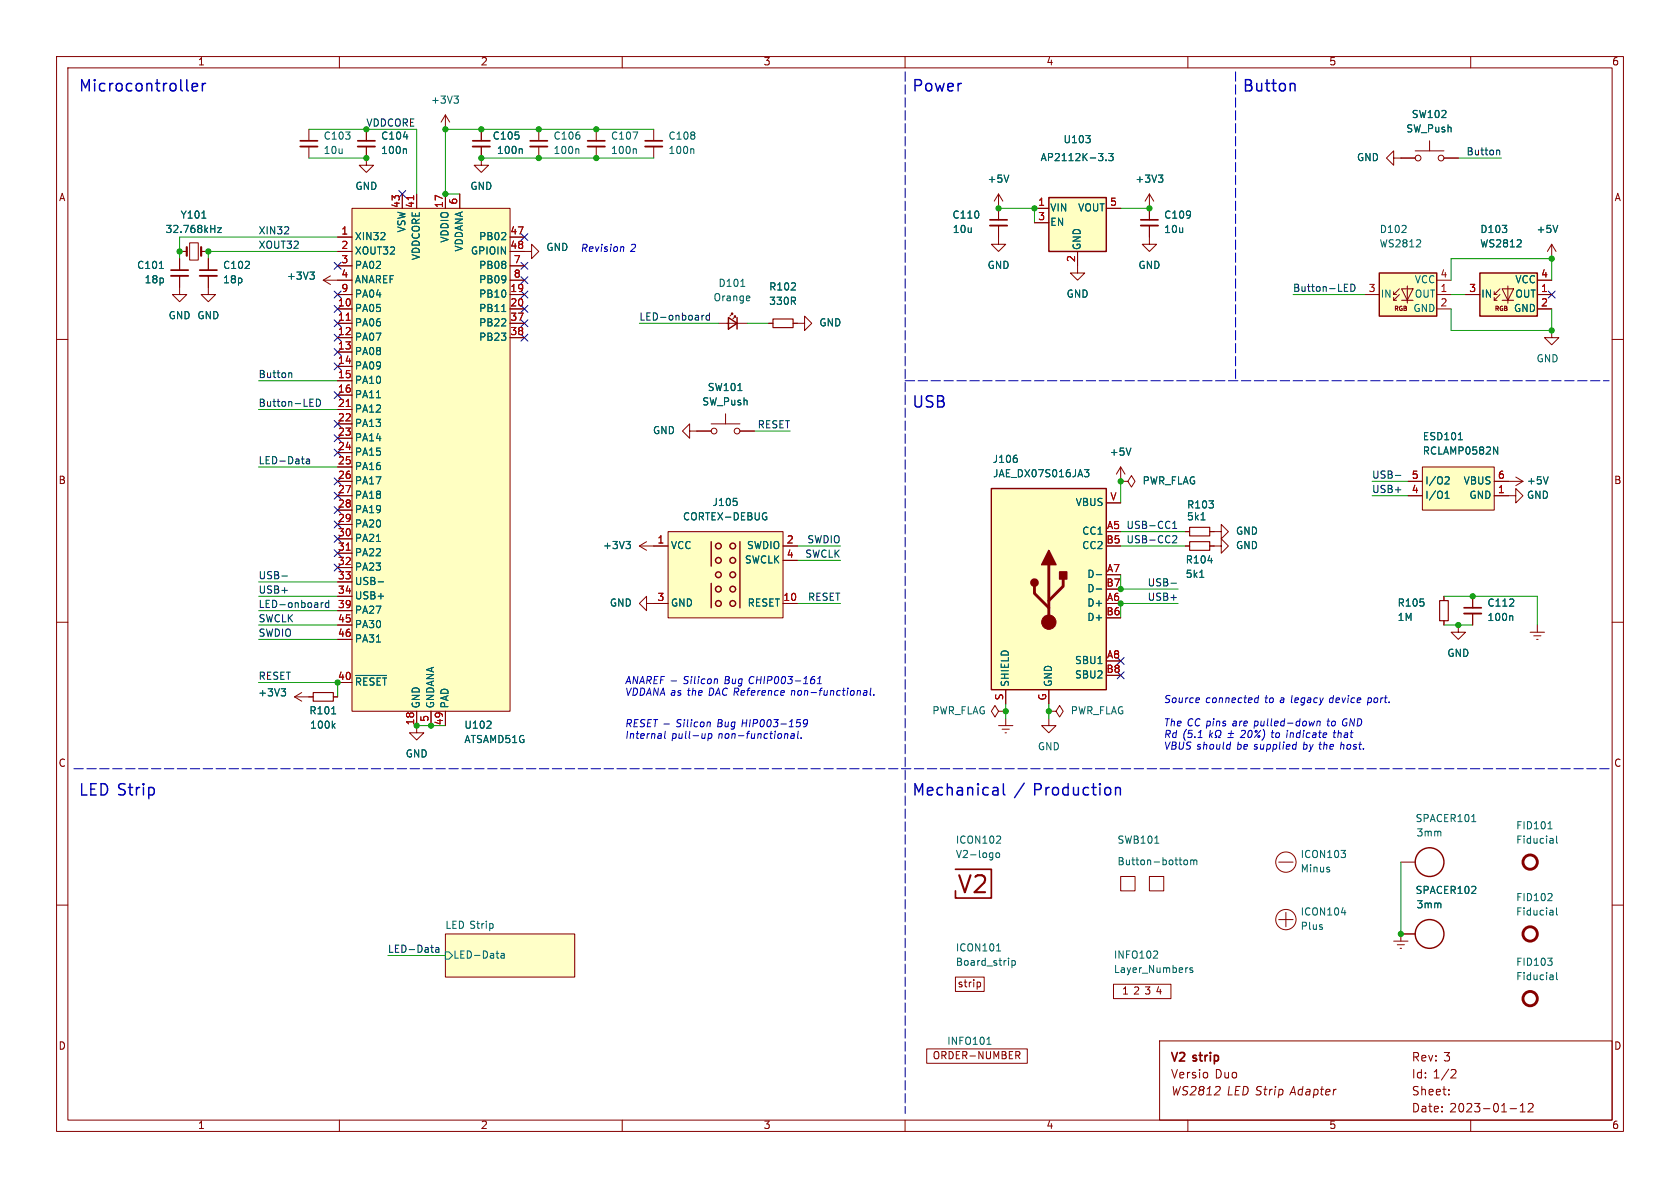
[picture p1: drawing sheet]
<svg xmlns="http://www.w3.org/2000/svg" width="297mm" height="210mm" viewBox="0 0 297 210" stroke-linecap="round" stroke-linejoin="round" font-family="sans-serif">
<g fill="none" stroke="#840000" stroke-width=".18">
<path d="M10 10h277v190h-277zM12 12h273v186h-273zM60 10v2M110 10v2M160 10v2M210 10v2M260 10v2M54.6 22.9v2M54.6 25.9v2M62.2 36.8h28v88.9h-28zM64.8 25.9v3.3h1.2l-1.2 1.3-1.3-1.3h1.3M64.8 22.9v2"/>
<path d="M71.1 34.3v2.5M73.7 34.3v2.5M78.7 20.3l-.7 1.3M78.7 20.3v2.6M78.7 34.3v2.5M78.7 20.3l.8 1.3M81.3 34.3v2.5M85.1 25.9v3.3h1.3l-1.3 1.3-1.3-1.3h1.3M85.1 22.9v2M95.2 22.9v2M95.2 25.9v2M105.4 22.9v2"/>
<path d="M105.4 25.9v2M115.6 22.9v2M115.6 25.9v2M176.5 39.9v3.3h1.3l-1.3 1.3-1.2-1.3h1.2M176.5 34.3v4.6M176.5 34.3l-.7 1.3M176.5 34.3l.8 1.3M182.9 36.8h2.5M182.9 39.4h2.5M195.6 36.8h2.5M203.2 39.9v3.3h1.3l-1.3 1.3-1.3-1.3h1.3M203.2 34.3v4.6"/>
<path d="M203.2 34.3l-.8 1.3M203.2 34.3l.8 1.3M246.4 27.9v-1.2l-1.3 1.2 1.3 1.3v-1.3h3.8M250.2 26.7h5.1M252.7 24.9v1.8M255.3 27.9h2.5M10 60h2M31.7 48.8v3.3h1.3l-1.3 1.2-1.2-1.2h1.2M31.7 44.5h1.3M31.7 45.7v2.1M33.5 42.9h1.6v3.1h-1.6zM35.6 44.5h1.2"/>
<path d="M36.8 48.8v3.3h1.3l-1.3 1.2-1.2-1.2h1.2M36.8 45.7v2.1M57.1 49.5h5.1M57.1 49.5l1.3 .8M58.4 48.8l-1.3 .7M59.7 52.1h2.5M59.7 54.6h2.5M59.7 41.9h2.5M59.7 57.2h2.5M59.7 59.7h2.5M59.7 44.5h2.5M59.7 47h2.5"/>
<path d="M90.2 44.5h3.8v-1.3l1.2 1.3-1.2 1.2v-1.2M90.2 52.1h2.5M90.2 54.6h2.5M90.2 49.5h2.5M90.2 41.9h2.5M90.2 57.2h2.5M90.2 59.7h2.5M90.2 47h2.5M127 57.2h5.1M129.5 55.6v-.2h-.2h.2l-.5 .5M130 56.1v-.2h-.2h.2l-.5 .5M135.9 57.2h.8"/>
<path d="M140.2 57.2h2v-1.3l1.3 1.3-1.3 1.2v-1.2M190.5 44.5v3.8h1.3l-1.3 1.2-1.3-1.2h1.3M241.3 52.1h2.5M246.4 53.1h.5M246.4 52.1h.5M247.4 52.1l-1 1v-.5M247.4 51.1l-1 1v-.5M247.8 51.1h2l-1 2zM247.8 53.1h2M248.8 50.5v3.1M254 52.1h2.5M254 54.6h2.5"/>
<path d="M254 49.5h2.5M259.1 52.1h2.5M264.2 53.1h.5M264.2 52.1h.5M265.2 52.1l-1 1v-.5M265.2 51.1l-1 1v-.5M265.6 51.1h2l-1 2zM265.6 53.1h2M266.6 50.5v3.1M271.8 52.1h2.5M271.8 54.6h2.5M271.8 49.5h2.5"/>
<path d="M274.3 58.4v1.3h1.3l-1.3 1.3-1.3-1.3h1.3M274.3 43.2l-.7 1.3M274.3 43.2v2.5M274.3 43.2l.8 1.3M285 60h2M59.7 74.9h2.5M59.7 62.2h2.5M59.7 64.8h2.5M59.7 67.3h2.5M59.7 69.9h2.5M59.7 72.4h2.5M59.7 77.5h2.5"/>
<path d="M121.9 76.2v-1.3l-1.3 1.3 1.3 1.3v-1.3h3.8M125.7 74.9h5.1M128.3 73.2v1.7M130.8 76.2h2.5M59.7 80h2.5M59.7 82.6h2.5M59.7 85.1h2.5M59.7 87.6h2.5M59.7 90.2h2.5M59.7 92.7h2.5M59.7 95.3h2.5M59.7 97.8h2.5"/>
<path d="M113 96.5h5.1M113 96.5l1.3 .8M114.3 95.8l-1.3 .7M118.1 94h20.3v15.2h-20.3zM138.4 96.5h2.6M138.4 99.1h2.6M195.6 88.9h2.5M198.1 85.1h1.3l.6-1 .7 1-.7 1-.6-1M198.1 85.1h.1M198.1 82.6l-.7 1.2M198.1 82.6v2.5M198.1 82.6l.8 1.2"/>
<path d="M209.5 96.5h.8M209.5 94h.8M213.9 96.5h2v-1.2l1.3 1.2-1.3 1.3v-1.3M213.9 94h2v-1.3l1.3 1.3-1.3 1.3v-1.3M248.9 85.1h2.6M248.9 87.6h2.6M251.5 82.6h12.7v7.6h-12.7zM264.2 87.6h3.8v-1.2l1.2 1.2-1.2 1.3v-1.3M264.2 85.1h5M268 84.3l1.2 .8M269.2 85.1l-1.2 .8M10 110h2"/>
<path d="M59.7 100.3h2.5M59.7 102.9h2.5M59.7 105.4h2.5M59.7 108h2.5M59.7 110.5h2.5M59.7 113h2.5M114.3 106.7v-1.3l-1.3 1.3 1.3 1.3v-1.3h3.8M138.4 106.7h2.6M255.3 105.4v.8M255.3 109.7v.8M257.8 110.5v1.3h1.3l-1.3 1.2-1.3-1.2h1.3M260.3 105.4v2"/>
<path d="M260.3 108.5v2M270.5 111.8h2.5M271.1 112.4h1.3M271.7 113h.2M271.8 110.5v1.3M285 110h2M52.1 123.2l1.2 .8M52.1 123.2h3.3M53.3 122.4l-1.2 .8M58.9 123.2h.8M59.7 120.7h2.5M73.7 125.7v3.8h1.2l-1.2 1.3-1.3-1.3h1.3"/>
<path d="M76.2 125.7v2.6M78.7 125.7v2.6M176.5 125.7l-.6-1-.6 1 .6 1 .6-1h1.3M176.5 128.3h2.6M177.2 128.9h1.2M177.7 129.5h.2M177.8 125.7h.1M177.8 121.9v2.6M177.8 127v1.3M185.4 127v1.3h1.3l-1.3 1.2-1.3-1.2h1.3M185.4 125.7h1.3l.6-1 .7 1-.7 1-.6-1M185.4 125.7h.1"/>
<path d="M185.4 121.9v2.6M10 160h2M198.1 154.9h2.6v2.6h-2.6zM203.2 154.9h2.5v2.6h-2.5zM226.1 152.4h2.5M247.6 152.4h2.6M285 160h2M78.7 165.1h22.9v7.6h-22.9zM160 166.4h.1M168.9 172.7h5.1v2.6h-5.1zM173.1 173.6l.3 .3v.3l-.3 .3M196.8 174h10.2v2.5h-10.2z"/>
<path d="M226.1 162.6h2.5M227.3 161.3v2.5M246.4 166.4h2.5M247 167h1.3M247.5 167.6h.3M250.2 165.1h-2.6v1.3M60 198v2M110 198v2M160 198v2M163.8 185.4h17.8v2.6h-17.8zM179.6 185.9h.5l.2 .2-.1 .4-.6 .1M179.9 186.6l.4 .6"/>
<path d="M205 184h80v14h-80zM210 198v2M256.1 193.4v.2M256.1 192.6v.2M256.8 189.1h.5l.1 .4-.9 1.1h.9M260 198v2M267 196h1.1M268.8 196.6h.8M268.8 195.5l.4-.4v1.5M270.2 195.2l.6-.1 .2 .1v.3l-.9 1.1h.9"/>
<circle cx="250.7" cy="27.9" r=".51"/>
<circle cx="254.8" cy="27.9" r=".51"/>
<circle cx="126.2" cy="76.2" r=".51"/>
<circle cx="130.3" cy="76.2" r=".51"/>
<circle cx="227.3" cy="152.4" r="1.8"/>
<circle cx="227.3" cy="162.6" r="1.8"/>
</g>
<path d="M78.7 165.1h22.9v7.6h-22.9z" fill="#ffffc8" stroke="#ffffc8" stroke-width=".18"/>
<g fill="none" stroke="#006464" stroke-width=".18">
<path d="M80.3 17h.7l-.4 .5M80.8 17.5l.2 .2v.3l-.2 .2M35.7 38.6h.7M71.7 26.3l.2 .2v.6M92.2 26.3l.1 .2v.6M102.2 26.3l.1 .2v.6M112.3 26.3l.2 .2v.6M122.5 26.3l.2 .2v.6M178.3 30.9l-.4 1.3M195.5 28.3v.1M196 27.1h.8l-.4 .5 .3 .1v.6l-.2 .1-.5-.1M204.8 30.9h.8l-.5 .5"/>
<path d="M205.3 31.4l.3 .3v.3l-.3 .2M275.4 39.8l-.4 1.3M28.2 47.5h.7M38.5 40.3h.6l-.6 .8h.6M54.8 48.1h.8l-.5 .5M55.3 48.6l.3 .2v.3l-.3 .3M88.7 55.1h.7M131 50.6h.7M132.5 52.4l.1 .2-.6 .1M250.4 43.6h.8M251.1 42.5v.4M268.2 43.6h.7"/>
<path d="M268.9 42.5v.4M130.4 69h.8M199.9 79.2l-.4 1.3M257.8 77.7h.7M264.1 79l.7 1.3v-1.3M110.7 95.7h.7l-.4 .5M111.2 96.2l.2 .2v.3l-.2 .3M130.3 88.7v.5M135.3 91.4h.3v.4l-.3 .1M135.4 90.6l.1 .1M179.8 81.1v.5M191.7 83h.8l-.4 .5 .3 .1v.6l-.1 .1-.5-.1"/>
<path d="M212.3 91.9h.7M255.5 88.1h.7M255.5 87.2l.3-.4v1.3M255.7 84.3h.4l.1 .3-.8 1h.8M273.7 84.3l-.4 1.3M62.9 119.4h5.5M64.9 119.8h-.6v1.3M66.1 119.9l-.5-.1-.2 .4M66.9 102.9h.9M67.3 119.8h-.6v1.3M67.6 119.8h.8M68 119.8v1.3"/>
<path d="M193.8 101.6h1M193.8 104.1h1M194.1 117.3h.7M212.1 102.1h.7M267.3 108.8l.1 .2v.7M49.7 121.8h.8l-.4 .4M50.2 122.2l.3 .3v.3l-.3 .2M58.6 126.2h.8M58.9 128.3l.3 .4M59.2 127.9l-.4 .5M63.8 120.3l-.2-.4-.6-.1v1.3M86 128.7h.8"/>
<path d="M86.8 127.6v.4M176.2 150.8h.3l.2 .2v.4l-.2 .2-.3-.1-.1-.1zM176.8 147.8l.1 .2-.1 .3-.7 .8h.8M204.1 149.1h.8M209.3 152.1l.2-.1 .4 .1 .1 .5-.2 .2-.3 .1-.2-.2zM210.5 152.1l.4-.1 .1 .2M210.5 152v.9M211 152.2l.2-.2 .3 .1 .1 .8M211 152.2v.7M237.1 150.3h.8l-.5 .5M237.8 150.9v.6M260.2 145.2h.7"/>
<path d="M273.7 146.5h.7M274.3 158l.1 .2-.1 .3-.7 .7h.8M274.5 148.3l.1 .8M274.6 149l-.1 .1M274.6 148.5l-.1 .1M275.2 147.8v1.1l.2 .2M78.7 168.3h.7l.6 .6-.6 .6h-.7zM88.6 168.6h.5v.8M89.1 168.8l-.4 .1-.2 .2 .2 .3 .4-.1M176.2 168.1h.7M178.9 169.8v1.3M178.9 169.9l.4-.1 .2 .2-.1 .6h-.5"/>
<path d="M204.5 168.2l.2 .1-.1 .4-.7 .7h.8M210.8 171.1h-.3l-.2 .2 .1 .1 .4 .2v.3h-.5M237.1 161.3h.8M273.6 169.4h.8l-.4 .5M274.3 170v.5M274.5 172.4l.1 .8M274.6 173.1l-.1 .1M274.6 172.6l-.1 .1M275.2 160.5v1.1l.1 .2M275.2 171.9v1.1l.2 .2M174.5 184.6h.7"/>
</g>
<path d="M53.1 25.9h3M63.2 25.9h3.1M83.6 25.9h3M93.7 25.9h3.1M103.9 25.9h3M114 25.9h3.1M175 39.9h3.1M201.7 39.9h3M30.2 48.8h3.1M35.3 48.8h3.1M258.8 108.5h3.1" fill="none" stroke="#840000" stroke-width=".33"/>
<path d="M53.1 24.9h3M63.2 24.9h3.1M83.6 24.9h3M93.7 24.9h3.1M103.9 24.9h3M114 24.9h3.1M175 38.9h3.1M201.7 38.9h3M30.2 47.8h3.1M35.3 47.8h3.1M258.8 107.4h3.1M168.9 153.7h6.4v5.1h-6.4v-1.3" fill="none" stroke="#840000" stroke-width=".3"/>
<path d="M136.7 56.4h3.5v1.5h-3.5zM210.3 95.8h3.6v1.5h-3.6zM210.3 93.2h3.6v1.5h-3.6zM254.5 106.2h1.5v3.5h-1.5zM55.4 122.4h3.5v1.6h-3.5z" fill="none" stroke="#840000" stroke-width=".2"/>
<g fill="#ffffc2" stroke="#ffffc2" stroke-width=".18">
<path d="M243.8 48.3h10.2v7.6h-10.2z"/>
<path d="M261.6 48.3h10.2v7.6h-10.2z"/>
<path d="M118.1 94h20.3v15.2h-20.3z"/>
<path d="M62.2 36.8h28v88.9h-28z"/>
<path d="M251.5 82.6h12.7v7.6h-12.7z"/>
<path d="M185.4 34.9h10.2v9.6h-10.2z"/>
<path d="M175.3 86.4h20.3v35.5h-20.3z"/>
</g>
<g fill="none" stroke="#840000" stroke-width=".25">
<path d="M185.4 34.9h10.2v9.6h-10.2zM128.8 56.1l1.5 1.1-1.5 1zM130.3 56.1v2.1M243.8 48.3h10.2v7.6h-10.2zM261.6 48.3h10.2v7.6h-10.2zM125.7 95.8v4.3M130.8 95.8v11.6M175.3 86.4h20.3v35.5h-20.3zM125.7 103.1v4.3"/>
<circle cx="127" cy="99.1" r=".51"/>
<circle cx="127" cy="96.5" r=".51"/>
<circle cx="129.5" cy="99.1" r=".51"/>
<circle cx="129.5" cy="96.5" r=".51"/>
<circle cx="127" cy="104.1" r=".51"/>
<circle cx="127" cy="106.7" r=".51"/>
<circle cx="127" cy="101.6" r=".51"/>
<circle cx="129.5" cy="104.1" r=".51"/>
<circle cx="129.5" cy="106.7" r=".51"/>
<circle cx="129.5" cy="101.6" r=".51"/>
<circle cx="252.7" cy="152.4" r="2.54"/>
<circle cx="252.7" cy="165.1" r="2.54"/>
</g>
<path d="M73.1 34.6v.7M61.2 56.6h.7M61.2 71.9h.7M61.2 97.3h.7" fill="none" stroke="#a90000" stroke-width=".18"/>
<path d="M33 43.7v1.5M35.6 43.7v1.5" fill="none" stroke="#840000" stroke-width=".38"/>
<g fill="none" stroke="#840000" stroke-width=".51">
<path d="M185.4 99.8v10.2M182.9 103.6v1.3l2.5 2.5M188 102.4v1.2l-2.6 2.6"/>
<circle cx="270.5" cy="152.4" r="1.27"/>
<circle cx="270.5" cy="176.5" r="1.27"/>
<circle cx="270.5" cy="165.1" r="1.27"/>
</g>
<g fill="#840000" stroke="#840000" stroke-width=".25">
<path d="M185.4 97.3l1.3 2.5h-2.6z"/>
<path d="M187.3 101.1h1.3v1.3h-1.3z"/>
<circle cx="182.9" cy="103" r=".63"/>
</g>
<circle cx="185.4" cy="110" r="1.27" fill="#840000" stroke="#840000" stroke-width=".18"/>
<g fill="none" stroke="#0f0f0f" stroke-width=".18">
<path d="M264.6 26.6h.5v.8M124.1 55.7v.9M124.5 55.7l-.4 .3M125.4 55.8l-.3-.1-.3 .3 .1 .5h.5M125.4 55.3v1.3M238.8 50.2a.64 .64 0 0 1 .8 .7 .64 .64 0 0 1-.8 .6zM51.2 65.9l.4 .2v.6M55.9 70.6a.64 .64 0 0 1 .8 .6 .64 .64 0 0 1-.8 .6zM54.2 81.2h.5v.8M54.7 81.4l-.4 .1-.2 .2 .2 .3 .4-.1M207.3 94.8l.5-.1 .2 .4-.7 .9h.7M207.3 93.4h.7"/>
<path d="M207.3 92.5l.4-.4v1.3M246.7 84h.9M49.8 101.8h1M56.8 106.5v.9M57.1 106.5l-.3 .3M58.1 106.6l-.3-.1-.3 .3 .1 .5h.5M58.1 106.1v1.3M207 103.1h1M77 167.6h.5l.1 .7M77.6 167.8l-.4 .1-.2 .1 .2 .3h.4"/>
</g>
<path d="M35.8 14.7v1.4M36.4 14.7a.51 .51 0 0 0-.6 .4M177.4 138.5v1.7l.3 .3" fill="none" stroke="#0000c2" stroke-width=".25"/>
<g fill="none" stroke="#0000c2" stroke-width=".18">
<path d="M109.9 43.6l.4 .2-.1 .7M121.7 119.6h-.4l-.2 .1-.1 .4 .5 .2 .1 .3-.3 .3-.4-.1M122.3 119.6v.1M122.9 119.6l-.2 1.1 .2 .2M123.5 119.6v.1M133.3 119.7a.61 .61 0 0 0-.8 .4 .61 .61 0 0 0 .4 .8l.3-.2M133.9 119.6l-.2 1.3M134.6 119.6l-.2 1.3M135.2 119.6l-.2 1.3M137.1 119.7l.3-.1a.75 .75 0 0 1-.3 1.3l-.1-.2-.1-.3zM138.3 119.7l.3-.1a.75 .75 0 0 1-.2 1.3l-.2-.2-.1-.3zM139.4 119.6h.7l-.4 .5 .3 .1-.1 .5-.2 .2-.5-.2"/>
<path d="M142.2 119.9l.4-.3-.2 1.3M144 119.6h-.4a.88 .88 0 0 0-.1 1.3l.4-.2 .1-.4-.2-.2h-.3l-.2 .2M144.6 119.9l.4-.3-.2 1.3M117.6 129.3l-.1 1.1 .1 .1M120.5 127.3l-.5-.1-.2 .1-.1 .4 .6 .2v.3l-.2 .3-.5-.1M121 127.6l-.1 .9M121 127.2v.1M121.6 127.2l-.1 1.1 .1 .2M122.2 127.6l-.1 .9M122.2 120l-.1 .9M122.3 127.2v.1M123.4 127.7l-.4-.1-.3 .3 .1 .5h.5"/>
<path d="M123.5 120l-.1 .9M123.9 127.8l.2-.2 .3 .2v.4l-.1 .2-.3 .1-.2-.1zM124.6 120.1l-.3-.1-.3 .3 .1 .5h.4M124.7 129.7l-.1 .8M125.1 127.8l.2-.2 .2 .1v.8M125.1 127.6l-.1 .9M125.2 120.1l.2-.1 .3 .1v.5l-.1 .2-.3 .1-.2-.2zM125.3 129.7h.5v.6l-.3 .2h-.3M125.3 129.7l-.2 1.3M126.3 120.1l.2-.1 .3 .1v.8M126.3 120l-.1 .9M131.2 127.8h.8"/>
<path d="M131.3 127.2l-.1 1.3M132 127.2l-.1 1.3M132.6 127.2l-.1 1.3M133.2 127.9l.6-.1 .1-.2v-.3l-.2-.1h-.4l-.2 1.3M133.8 120.2h.7M134.6 127.3l.3-.1a.75 .75 0 0 1-.3 1.3l-.2-.1v-.4zM135.7 120.3l.6-.1 .2-.2-.1-.3-.1-.1h-.5l-.2 1.3M135.8 127.3l.3-.1a.75 .75 0 0 1-.3 1.3l-.2-.1v-.4zM136.8 127.2h.8l-.5 .5 .4 .1-.1 .6-.2 .1-.5-.1M138.1 128h.9M138.9 129.7l.4 .2-.1 .6M139.5 128.5h.7"/>
<path d="M139.6 127.6l.4-.4-.1 1.3M139.9 129.7h.5v.8M140.4 130l-.5 .1-.1 .3 .1 .1h.5M140.6 120.4h1M141.1 129.3l-.1 1.1 .1 .1M141.5 127.2h-.6l-.1 .6 .2-.1 .4 .1 .1 .1-.1 .5-.2 .1-.5-.1M141.6 130.4v.1M142 120.9h.8M142.7 127.8l-.2 .2h-.3l-.2-.2 .1-.4 .2-.2h.3l.2 .2a.96 .96 0 0 1-.5 1.1h-.3M144.5 120.9h.7M152.7 122.1h.5v.8M153.3 122.4h-.5l-.2 .2 .2 .3h.4"/>
<path d="M154 121.6l-.2 1.1 .2 .2M154.5 122.8v.1M206.9 123l-.5-.1-.2 .2-.1 .3 .6 .3v.3l-.2 .2-.5-.1M207.4 123.5l.1-.1 .4 .1v.5l-.1 .1-.4 .1-.1-.1zM208.5 123.4v.7l.3 .1 .2-.1M209.1 123.4l-.1 .8M209.7 123.4l-.1 .8M210 123.4l-.4 .2M211 123.4h-.4l-.2 .2v.5h.5M211.4 123.8l.6-.1v-.3h-.5l-.1 .6 .2 .2 .3-.1M214 129.1l-.2 1.3M214 129.9l.3 .5"/>
<path d="M214.4 129.5l-.5 .5M214.9 129.5v.3l.2 .3v.3h-.3M215.9 129.5a.58 .58 0 0 1-.4 .6l-.1 .3h.3M217.1 130.4h.9M217.1 129.7h1M217.6 131.2l-.2 1.2M217.7 129.2l-.1 .9M220.1 129.2v.5l-.8 .7h.8M221.2 129.2a.67 .67 0 0 1 .2 .7 .67 .67 0 0 1-.7 .4l-.1-.4 .2-.7M222 123.4h.5M222.4 124.1l-.4 .1M222.4 130.1h.3v.2h-.3z"/>
<path d="M222.5 122.9l-.1 1.3M222.9 129.1l-1.2 1.3M223.6 129.5l-.2 .8-.3 .6M232.4 127.5l-.4 .8M232.9 127.6l.2-.1h.3l-.1 .8M232.9 127.5l-.1 .8M235.7 129.5h.5M235.9 129.1l-.1 1.1 .2 .2"/>
</g>
<path d="M160 12.7v184.2M218.4 12.7v54.6M160 67.3h124.5M284.5 135.9h-271.8" fill="none" stroke="#0000c2" stroke-width=".18" stroke-dasharray="1.7 .6"/>
<g fill="none" stroke="#009600" stroke-width=".18">
<path d="M54.6 22.9h19.1v11.4M54.6 27.9h10.2M85.1 27.9h30.5M115.6 22.9h-36.9v11.4h2.6M176.5 36.8h6.4v2.6M198.1 36.8h5.1M257.8 27.9h7.6M59.7 41.9h-28v3.8M59.7 44.5h-22.9v1.2M113 57.2h14M132.1 57.2h3.8M228.6 52.1h12.7"/>
<path d="M256.5 49.5v-3.8h17.8v3.8M256.5 54.6v3.8h17.8v-3.8M256.5 52.1h2.6M45.7 67.3h14M45.7 72.4h14M133.3 76.2h6.4M45.7 82.6h14M141 96.5h7.6M141 99.1h7.6M198.1 85.1v3.8M198.1 94h11.4M198.1 96.5h11.4"/>
<path d="M242.6 87.6h6.3M242.6 85.1h6.3M45.7 110.5h14M45.7 105.4h14M45.7 113h14M45.7 108h14M45.7 102.9h14M141 106.7h7.6M198.1 101.6v2.5h10.2M208.3 106.7h-10.2v2.5M255.3 110.5h5M255.3 105.4h16.5v5.1"/>
<path d="M45.7 120.7h14v2.5M73.7 128.3h5M177.8 124.5v2.5M185.4 124.5v2.5M247.6 152.4v12.7M68.6 168.9h10.1"/>
</g>
<g fill="none" stroke="#000084" stroke-width=".18">
<path d="M70.5 33.7l1.2 1.2M71.7 33.7l-1.2 1.2M59.1 54l1.2 1.2M59.1 56.5l1.2 1.3M59.1 59.1l1.2 1.2M59.1 51.5l1.2 1.2M59.1 46.4l1.2 1.2M60.3 54l-1.2 1.2M60.3 56.5l-1.2 1.3M60.3 59.1l-1.2 1.2M60.3 51.5l-1.2 1.2M60.3 46.4l-1.2 1.2"/>
<path d="M92.1 51.5l1.2 1.2M92.1 54l1.2 1.2M92.1 59.1l1.2 1.2M92.1 56.5l1.2 1.3M92.1 48.9l1.2 1.2M92.1 41.3l1.2 1.2M92.1 46.4l1.2 1.2M93.3 51.5l-1.2 1.2M93.3 54l-1.2 1.2M93.3 59.1l-1.2 1.2M93.3 56.5l-1.2 1.3M93.3 48.9l-1.2 1.2"/>
<path d="M93.3 41.3l-1.2 1.2M93.3 46.4l-1.2 1.2M273.7 51.5l1.2 1.2M274.9 51.5l-1.2 1.2M59.1 69.2l1.2 1.3M59.1 79.4l1.2 1.2M59.1 76.9l1.2 1.2M59.1 74.3l1.2 1.2M59.1 61.6l1.2 1.2M59.1 64.2l1.2 1.2M60.3 74.3l-1.2 1.2M60.3 79.4l-1.2 1.2"/>
<path d="M60.3 69.2l-1.2 1.3M60.3 76.9l-1.2 1.2M60.3 61.6l-1.2 1.2M60.3 64.2l-1.2 1.2M59.1 97.2l1.2 1.2M59.1 99.7l1.2 1.2M59.1 94.6l1.2 1.3M59.1 84.5l1.2 1.2M59.1 87l1.2 1.2M59.1 89.6l1.2 1.2M59.1 92.1l1.2 1.2M60.3 84.5l-1.2 1.2"/>
<path d="M60.3 87l-1.2 1.2M60.3 92.1l-1.2 1.2M60.3 89.6l-1.2 1.2M60.3 97.2l-1.2 1.2M60.3 99.7l-1.2 1.2M60.3 94.6l-1.2 1.3M197.5 118.8l1.2 1.2M197.5 116.2l1.2 1.2M198.7 118.8l-1.2 1.2M198.7 116.2l-1.2 1.2"/>
</g>
<g fill="#009600" stroke="#009600" stroke-width=".18">
<circle cx="105.4" cy="27.9" r=".46"/>
<circle cx="105.4" cy="22.9" r=".46"/>
<circle cx="85.1" cy="27.9" r=".46"/>
<circle cx="85.1" cy="22.9" r=".46"/>
<circle cx="78.7" cy="22.9" r=".46"/>
<circle cx="36.8" cy="44.5" r=".46"/>
<circle cx="31.7" cy="44.5" r=".46"/>
<circle cx="78.7" cy="34.3" r=".46"/>
<circle cx="64.8" cy="22.9" r=".46"/>
<circle cx="64.8" cy="27.9" r=".46"/>
<circle cx="73.7" cy="128.3" r=".46"/>
<circle cx="59.7" cy="120.7" r=".46"/>
<circle cx="76.2" cy="128.3" r=".46"/>
<circle cx="257.8" cy="110.5" r=".46"/>
<circle cx="274.3" cy="45.7" r=".46"/>
<circle cx="274.3" cy="58.4" r=".46"/>
<circle cx="198.1" cy="106.7" r=".46"/>
<circle cx="198.1" cy="85.1" r=".46"/>
<circle cx="176.5" cy="36.8" r=".46"/>
<circle cx="203.2" cy="36.8" r=".46"/>
<circle cx="185.4" cy="125.7" r=".46"/>
<circle cx="177.8" cy="125.7" r=".46"/>
<circle cx="182.9" cy="36.8" r=".46"/>
<circle cx="247.6" cy="165.1" r=".46"/>
<circle cx="198.1" cy="104.1" r=".46"/>
<circle cx="260.3" cy="105.4" r=".46"/>
<circle cx="95.2" cy="22.9" r=".46"/>
<circle cx="95.2" cy="27.9" r=".46"/>
</g>
<text font-size="4.2" fill="#840000" x="169.1" y="158.6">V2</text>
<g font-size="2.8" fill="#0000c2">
<text x="14" y="16.5">Microcontroller</text>
<text x="161.3" y="16.5">Power</text>
<text x="219.7" y="16.5">Button</text>
<text x="161.3" y="72.4">USB</text>
<text x="14" y="141">LED Strip</text>
<text x="161.3" y="141">Mechanical</text>
<text x="179.4" y="141">/</text>
<text x="182.9" y="141">Production</text>
</g>
<g font-size="2.1" fill="#840000">
<text x="207" y="188.1">V2</text>
<text x="207" y="190.9">Versio</text>
<text x="211.1" y="188.1">strip</text>
<text x="214.8" y="190.9">Duo</text>
<text x="249.6" y="187.9">Rev: 3</text>
<text x="249.6" y="190.9">Id: 1/2</text>
<text x="207" y="193.9">WS2812</text>
<text x="216.8" y="193.9">LED Strip</text>
<text x="228.1" y="193.9">Adapter</text>
<text x="249.6" y="196.9">Date:</text>
<text x="249.6" y="193.9">Sheet:</text>
<text x="256.3" y="196.9">2023-01-12</text>
</g>
<g font-size="1.8" fill="#840000">
<text x="35" y="11.8">1</text>
<text x="85" y="11.8">2</text>
<text x="135" y="11.8">3</text>
<text x="185" y="11.8">4</text>
<text x="235" y="11.8">5</text>
<text x="285" y="11.8">6</text>
<text x="10.4" y="35.8">A</text>
<text x="285.4" y="35.8">A</text>
<text x="10.3" y="85.8">B</text>
<text x="285.3" y="85.8">B</text>
<text x="10.3" y="135.8">C</text>
<text x="285.3" y="135.8">C</text>
<text x="169.2" y="174.8">strip</text>
<text x="198.3" y="176.1">1</text>
<text x="200.4" y="176.1">2</text>
<text x="202.5" y="176.1">3</text>
<text x="204.6" y="176.1">4</text>
<text x="10.3" y="185.8">D</text>
<text x="285.3" y="185.8">D</text>
<text x="164.8" y="187.5">ORDER-NUMBER</text>
<text x="35" y="199.8">1</text>
<text x="85" y="199.8">2</text>
<text x="135" y="199.8">3</text>
<text x="185" y="199.8">4</text>
<text x="235" y="199.8">5</text>
<text x="285" y="199.8">6</text>
</g>
<g font-size="1.8" fill="#0f0f0f">
<text x="64.8" y="22.6">VDDCORE</text>
<text x="259.1" y="27.7">Button</text>
<text x="45.7" y="41.6">XIN32</text>
<text x="45.7" y="44.2">XOUT32</text>
<text x="228.6" y="51.8">Button-LED</text>
<text x="113" y="56.9">LED-onboard</text>
<text x="45.7" y="67">Button</text>
<text x="45.7" y="72.1">Button-LED</text>
<text x="133.8" y="75.9">RESET</text>
<text x="45.7" y="82.3">LED-Data</text>
<text x="242.6" y="84.8">USB-</text>
<text x="242.6" y="87.3">USB+</text>
<text x="195.6" y="93.7">A5 USB-CC1</text>
<text x="142.2" y="98.8">SWCLK</text>
<text x="142.6" y="96.2">SWDIO</text>
<text x="199" y="96.2">USB-CC2</text>
<text x="45.7" y="102.6">USB-</text>
<text x="45.7" y="105.1">USB+</text>
<text x="45.7" y="107.7">LED-onboard</text>
<text x="142.7" y="106.4">RESET</text>
<text x="202.8" y="106.4">USB+</text>
<text x="202.8" y="103.9">USB-</text>
<text x="45.7" y="110.2">SWCLK</text>
<text x="45.7" y="112.7">SWDIO</text>
<text x="45.7" y="120.4">RESET</text>
<text x="68.6" y="168.6">LED-Data</text>
</g>
<g font-size="1.8" fill="#006464">
<text x="76.1" y="18.6">+3V3</text>
<text x="248.6" y="23.7">SW_Push</text>
<text x="249.5" y="21.1">SW102</text>
<text x="57.2" y="25">C103</text>
<text x="57.2" y="27.5">10u</text>
<text x="67.3" y="25">C104</text>
<text x="67.3" y="27.5">100n</text>
<text x="87" y="25">C105</text>
<text x="87.8" y="27.5">100n</text>
<text x="97.8" y="25">C106</text>
<text x="97.8" y="27.5">100n</text>
<text x="108" y="25">C107</text>
<text x="108" y="27.5">100n</text>
<text x="118.1" y="25">C108</text>
<text x="118.1" y="27.5">100n</text>
<text x="183.9" y="28.8">AP2112K-3.3</text>
<text x="188" y="25.6">U103</text>
<text x="239.8" y="28.8">GND</text>
<text x="62.8" y="33.8">GND</text>
<text x="83.1" y="33.8">GND</text>
<text x="174.5" y="32.6">+5V</text>
<text x="200.7" y="32.6">+3V3</text>
<text x="29.2" y="41.5">32.768kHz</text>
<text x="31.9" y="38.9">Y101</text>
<text x="71.9" y="41.2" transform="rotate(-90 71.9 41.2)">VSW</text>
<text x="168.3" y="38.9">C110</text>
<text x="168.4" y="41.5">10u</text>
<text x="185.7" y="37.7">VIN</text>
<text x="185.7" y="40.2">EN</text>
<text x="190.5" y="37.7">VOUT</text>
<text x="205.7" y="38.9">C109</text>
<text x="205.7" y="41.5">10u</text>
<text x="243.9" y="41.5">D102</text>
<text x="261.6" y="41.5">D103</text>
<text x="271.6" y="41.5">+5V</text>
<text x="24.2" y="47.8">C101</text>
<text x="39.4" y="47.8">C102</text>
<text x="62.7" y="42.7">XIN32</text>
<text x="62.7" y="45.3">XOUT32</text>
<text x="62.7" y="47.8">PA02</text>
<text x="74.5" y="46.1" transform="rotate(-90 74.5 46.1)">VDDCORE</text>
<text x="79.6" y="43" transform="rotate(-90 79.6 43)">VDDIO</text>
<text x="82.1" y="44.6" transform="rotate(-90 82.1 44.6)">VDDANA</text>
<text x="83.1" y="45.3">GPIOIN</text>
<text x="84.6" y="42.7">PB02</text>
<text x="84.6" y="47.8">PB08</text>
<text x="96.5" y="44.6">GND</text>
<text x="174.5" y="47.8">GND</text>
<text x="191.3" y="44.2" transform="rotate(-90 191.3 44.2)">GND</text>
<text x="201.2" y="47.8">GND</text>
<text x="243.8" y="44">WS2812</text>
<text x="261.6" y="44">WS2812</text>
<text x="25.5" y="50.4">18p</text>
<text x="39.4" y="50.4">18p</text>
<text x="50.7" y="49.7">+3V3</text>
<text x="62.7" y="50.4">ANAREF</text>
<text x="62.7" y="52.9">PA04</text>
<text x="84.6" y="52.9">PB10</text>
<text x="84.6" y="50.4">PB09</text>
<text x="126.1" y="53.5">Orange</text>
<text x="127" y="51">D101</text>
<text x="135.9" y="51.6">R102</text>
<text x="188.5" y="52.9">GND</text>
<text x="244.1" y="52.9">IN</text>
<text x="250" y="52.9">OUT</text>
<text x="250" y="50.4">VCC</text>
<text x="261.9" y="52.9">IN</text>
<text x="267.8" y="52.9">OUT</text>
<text x="267.8" y="50.4">VCC</text>
<text x="29.8" y="56.7">GND GND</text>
<text x="62.7" y="55.4">PA05</text>
<text x="62.7" y="58">PA06</text>
<text x="84.6" y="55.4">PB11</text>
<text x="84.6" y="58">PB22</text>
<text x="135.9" y="54.2">330R</text>
<text x="144.8" y="58">GND</text>
<text x="249.7" y="55.4">GND</text>
<text x="267.5" y="55.4">GND</text>
<text x="62.7" y="60.5">PA07</text>
<text x="62.7" y="63.1">PA08</text>
<text x="62.7" y="65.6">PA09</text>
<text x="84.6" y="60.5">PB23</text>
<text x="271.6" y="64.3">GND</text>
<text x="62.7" y="68.1">PA10</text>
<text x="62.7" y="70.7">PA11</text>
<text x="124.1" y="71.9">SW_Push</text>
<text x="125.1" y="69.4">SW101</text>
<text x="62.7" y="73.2">PA12</text>
<text x="62.7" y="75.8">PA13</text>
<text x="115.4" y="77">GND</text>
<text x="62.7" y="78.3">PA14</text>
<text x="62.7" y="80.8">PA15</text>
<text x="62.7" y="83.4">PA16</text>
<text x="175.4" y="82.1">J106</text>
<text x="196.1" y="80.8">+5V</text>
<text x="251.5" y="78.1">ESD101</text>
<text x="251.5" y="80.6">RCLAMP0582N</text>
<text x="62.7" y="85.9">PA17</text>
<text x="62.7" y="88.5">PA18</text>
<text x="125.9" y="89.7">J105</text>
<text x="175.5" y="84.6">JAE_DX07S016JA3</text>
<text x="190" y="89.7">VBUS</text>
<text x="201.9" y="85.9">PWR_FLAG</text>
<text x="252" y="88.5">I/O1</text>
<text x="252" y="85.9">I/O2</text>
<text x="258.6" y="85.9">VBUS</text>
<text x="259.7" y="88.5">GND</text>
<text x="269.9" y="85.9">+5V</text>
<text x="269.9" y="88.5">GND</text>
<text x="62.7" y="91">PA19</text>
<text x="62.7" y="93.5">PA20</text>
<text x="120.7" y="92.3">CORTEX-DEBUG</text>
<text x="191.2" y="94.8">CC1</text>
<text x="209.8" y="92.3">5k1</text>
<text x="209.8" y="90.2">R103</text>
<text x="218.4" y="94.8">GND</text>
<text x="62.7" y="96.1">PA21</text>
<text x="62.7" y="98.6">PA22</text>
<text x="62.7" y="101.2">PA23</text>
<text x="106.5" y="97.3">+3V3</text>
<text x="118.6" y="97.3">VCC</text>
<text x="131.6" y="99.9">SWCLK</text>
<text x="131.9" y="97.3">SWDIO</text>
<text x="191.2" y="97.3">CC2</text>
<text x="209.6" y="99.9">R104</text>
<text x="218.4" y="97.3">GND</text>
<text x="62.7" y="103.7">USB-</text>
<text x="62.7" y="106.2">USB+</text>
<text x="107.8" y="107.5">GND</text>
<text x="118.6" y="107.5">GND</text>
<text x="132" y="107.5">RESET</text>
<text x="192.1" y="107.5">D+</text>
<text x="192.1" y="102.4">D-</text>
<text x="192.1" y="105">D-</text>
<text x="209.6" y="102.4">5k1</text>
<text x="247" y="107.5">R105</text>
<text x="262.9" y="107.5">C112</text>
<text x="62.7" y="108.8">PA27</text>
<text x="62.7" y="111.3">PA30</text>
<text x="62.7" y="113.9">PA31</text>
<text x="192.1" y="110">D+</text>
<text x="247" y="110">1M</text>
<text x="262.9" y="110.1">100n</text>
<text x="189.9" y="117.7">SBU1</text>
<text x="255.8" y="116.4">GND</text>
<text x="45.6" y="123.4">+3V3</text>
<text x="62.7" y="122.1">~{RESET}</text>
<text x="74.5" y="125.2" transform="rotate(-90 74.5 125.2)">GND</text>
<text x="77" y="125.2" transform="rotate(-90 77 125.2)">GNDANA</text>
<text x="79.6" y="125.2" transform="rotate(-90 79.6 125.2)">PAD</text>
<text x="178.6" y="121.4" transform="rotate(-90 178.6 121.4)">SHIELD</text>
<text x="186.2" y="121.4" transform="rotate(-90 186.2 121.4)">GND</text>
<text x="189.9" y="120.2">SBU2</text>
<text x="54.6" y="126.6">R101</text>
<text x="54.8" y="129.1">100k</text>
<text x="82" y="129.1">U102</text>
<text x="82" y="131.6">ATSAMD51G</text>
<text x="164.8" y="126.6">PWR_FLAG</text>
<text x="189.2" y="126.6">PWR_FLAG</text>
<text x="71.7" y="134.2">GND</text>
<text x="183.4" y="132.9">GND</text>
<text x="168.9" y="149.4">ICON102</text>
<text x="197.5" y="149.4">SWB101</text>
<text x="250.2" y="145.6">SPACER101</text>
<text x="250.4" y="148.1">3mm</text>
<text x="268" y="146.9">FID101</text>
<text x="268" y="149.4">Fiducial</text>
<text x="168.9" y="152">V2-logo</text>
<text x="197.5" y="153.2">Button-bottom</text>
<text x="229.9" y="152">ICON103</text>
<text x="229.9" y="154.5">Minus</text>
<text x="250.2" y="158.3">SPACER102</text>
<text x="250.4" y="160.8">3mm</text>
<text x="268" y="159.6">FID102</text>
<text x="78.7" y="164.4">LED Strip</text>
<text x="229.9" y="162.1">ICON104</text>
<text x="229.9" y="164.7">Plus</text>
<text x="268" y="162.1">Fiducial</text>
<text x="80.1" y="169.7">LED-Data</text>
<text x="168.9" y="168.5">ICON101</text>
<text x="168.9" y="171">Board_strip</text>
<text x="196.9" y="169.7">INFO102</text>
<text x="196.9" y="172.3">Layer_Numbers</text>
<text x="268" y="171">FID103</text>
<text x="268" y="173.5">Fiducial</text>
<text x="167.4" y="185">INFO101</text>
</g>
<g font-size="1.8" fill="#a90000">
<text x="60.3" y="41.7">1</text>
<text x="70.9" y="36.8" transform="rotate(-90 70.9 36.8)">43</text>
<text x="73.4" y="36.8" transform="rotate(-90 73.4 36.8)">41</text>
<text x="78.5" y="36.8" transform="rotate(-90 78.5 36.8)">17</text>
<text x="81" y="36.2" transform="rotate(-90 81 36.2)">6</text>
<text x="90.2" y="41.7">47</text>
<text x="183.5" y="36.6">1</text>
<text x="183.5" y="39.1">3</text>
<text x="196.2" y="36.6">5</text>
<text x="60.3" y="44.2">2</text>
<text x="60.3" y="46.7">3</text>
<text x="90.2" y="44.2">48</text>
<text x="90.8" y="46.7">7</text>
<text x="190.2" y="46.4" transform="rotate(-90 190.2 46.4)">2</text>
<text x="60.3" y="49.3">4</text>
<text x="60.3" y="51.8">9</text>
<text x="90.2" y="51.8">19</text>
<text x="90.8" y="49.3">8</text>
<text x="241.9" y="51.8">3</text>
<text x="254.6" y="51.8">1</text>
<text x="254.6" y="49.3">4</text>
<text x="259.7" y="51.8">3</text>
<text x="272.4" y="51.8">1</text>
<text x="272.4" y="49.3">4</text>
<text x="59.7" y="54.4">10</text>
<text x="59.7" y="56.9">11</text>
<text x="59.7" y="59.4">12</text>
<text x="90.2" y="54.4">20</text>
<text x="90.2" y="56.9">37</text>
<text x="90.2" y="59.4">38</text>
<text x="254.6" y="54.4">2</text>
<text x="272.4" y="54.4">2</text>
<text x="59.7" y="62">13</text>
<text x="59.7" y="64.5">14</text>
<text x="59.7" y="67.1">15</text>
<text x="59.7" y="69.6">16</text>
<text x="59.7" y="72.1">21</text>
<text x="59.7" y="74.7">22</text>
<text x="59.7" y="77.2">23</text>
<text x="59.7" y="79.8">24</text>
<text x="59.7" y="82.3">25</text>
<text x="59.7" y="84.8">26</text>
<text x="59.7" y="87.4">27</text>
<text x="59.7" y="89.9">28</text>
<text x="196.2" y="88.6">V</text>
<text x="249.5" y="87.4">4</text>
<text x="249.5" y="84.8">5</text>
<text x="264.8" y="87.4">1</text>
<text x="264.8" y="84.8">6</text>
<text x="59.7" y="92.5">29</text>
<text x="59.7" y="95">30</text>
<text x="195.6" y="93.7">A5</text>
<text x="59.7" y="97.5">31</text>
<text x="59.7" y="100.1">32</text>
<text x="116.2" y="96.3">1</text>
<text x="139" y="96.3">2</text>
<text x="139" y="98.8">4</text>
<text x="195.5" y="96.3">B5</text>
<text x="195.6" y="101.3">A7</text>
<text x="59.7" y="102.6">33</text>
<text x="59.7" y="105.2">34</text>
<text x="59.7" y="107.7">39</text>
<text x="116.2" y="106.4">3</text>
<text x="138.4" y="106.4">10</text>
<text x="195.5" y="103.9">B7</text>
<text x="195.6" y="106.4">A6</text>
<text x="59.7" y="110.2">45</text>
<text x="59.7" y="112.8">46</text>
<text x="195.5" y="109">B6</text>
<text x="195.5" y="119.1">B8</text>
<text x="195.6" y="116.6">A8</text>
<text x="59.7" y="120.4">40</text>
<text x="177.5" y="123.9" transform="rotate(-90 177.5 123.9)">S</text>
<text x="185.2" y="123.9" transform="rotate(-90 185.2 123.9)">G</text>
<text x="73.4" y="128.3" transform="rotate(-90 73.4 128.3)">18</text>
<text x="75.9" y="127.7" transform="rotate(-90 75.9 127.7)">5</text>
<text x="78.5" y="128.3" transform="rotate(-90 78.5 128.3)">49</text>
</g>
<g font-size="1.8" fill="#0000c2">
<text x="102.6" y="44.7">Revision</text>
<text x="111.4" y="44.7">2</text>
<text x="110.5" y="121.1">ANAREF -</text>
<text x="110.5" y="123.2">VDDANA as the</text>
<text x="125.4" y="123.2">DAC Reference</text>
<text x="128.2" y="121.1">Bug</text>
<text x="140.2" y="123.2">non-functional.</text>
<text x="213.1" y="124.5">conn cted</text>
<text x="223.7" y="124.5">to a legacy</text>
<text x="235.4" y="124.5">device</text>
<text x="242.2" y="124.5">port.</text>
<text x="110.5" y="128.8">RESET -</text>
<text x="110.5" y="130.8">Internal</text>
<text x="118.7" y="130.8">pull-up</text>
<text x="126.9" y="128.8">Bug</text>
<text x="127" y="130.8">non-functional.</text>
<text x="205.7" y="128.6">The CC pins</text>
<text x="205.7" y="130.7">Rd (5.1</text>
<text x="218" y="128.6">are</text>
<text x="222" y="128.6">pulled-down</text>
<text x="225.1" y="130.7">to indicate</text>
<text x="235" y="128.6">to GND</text>
<text x="236.3" y="130.7">that</text>
<text x="205.7" y="132.7">VBUS should</text>
<text x="218.7" y="132.7">be supplied</text>
<text x="230.6" y="132.7">by the</text>
<text x="237.4" y="132.7">host.</text>
</g>
<g font-size="1.1" fill="#840000">
<text x="246.4" y="55.2">RGB</text>
<text x="264.2" y="55.2">RGB</text>
</g>
</svg>
